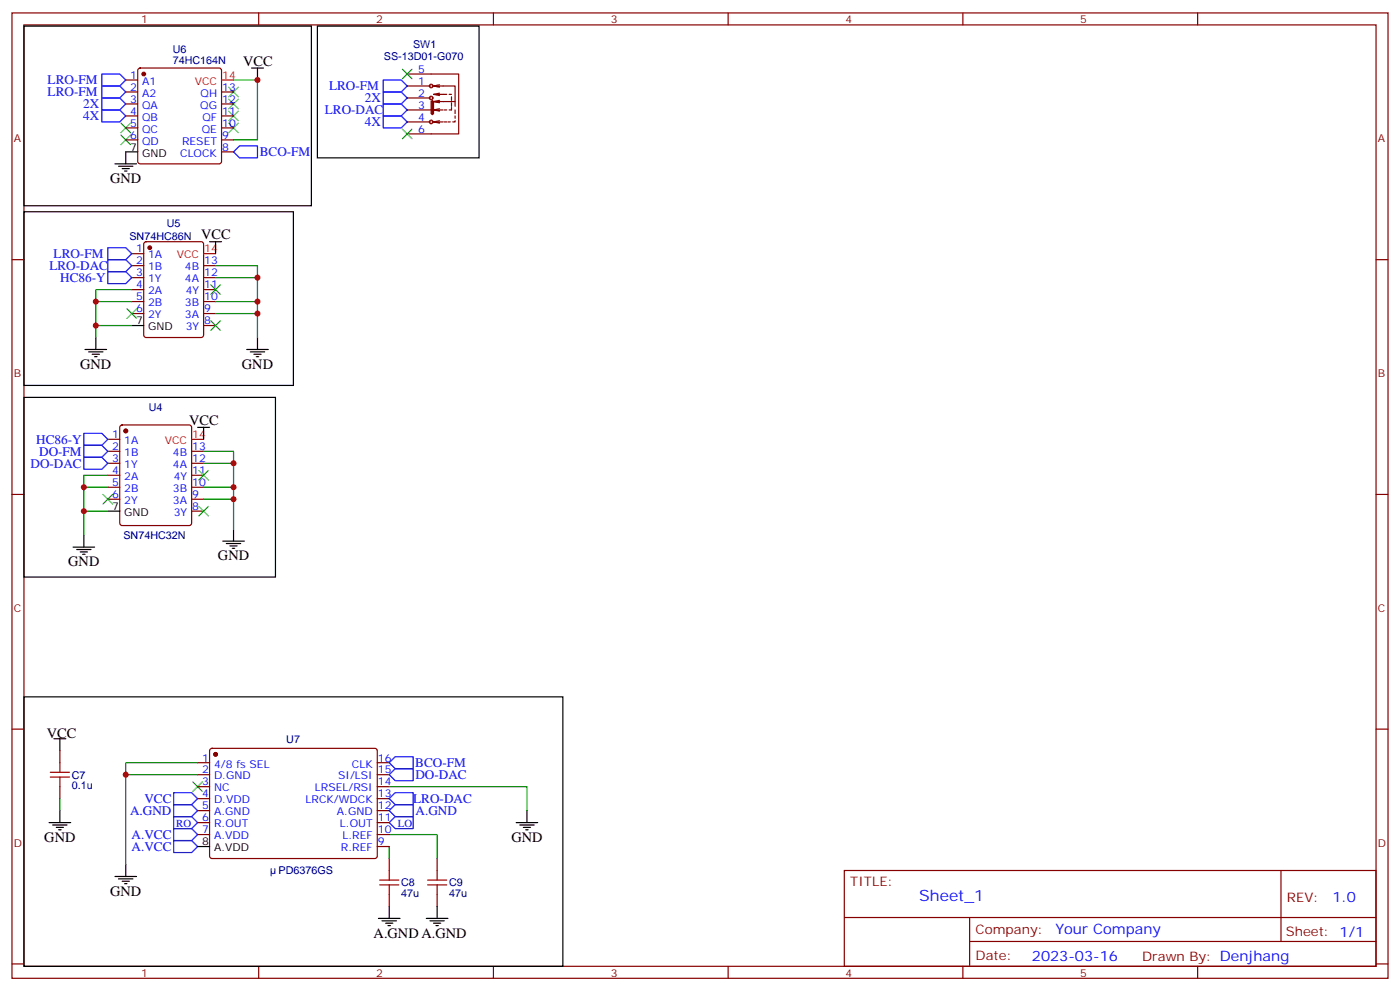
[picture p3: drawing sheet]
<svg xmlns="http://www.w3.org/2000/svg" width="412mm" height="292mm" viewBox="0 0 412 292" stroke-linecap="round" stroke-linejoin="round" font-family="sans-serif">
<g fill="none" stroke="#870000" stroke-width=".35">
<path d="M3.5 3.8h405.4v284.3h-405.4zM7.1 7.3h398.2v277.3h-398.2zM76.2 3.8v3.5M145.3 3.8v3.5M214.5 3.8v3.5M283.6 3.8v3.5M352.8 3.8v3.5M37 23.6h3.6M37 27.1h3.6M37 30.6h3.6M37 34.1h3.6M37 37.7h3.6"/>
<path d="M40.8 20.2l.5-.2h23.3l.5 .2 .2 .5v26.9l-.3 .5-.4 .2h-23.3l-.5-.3-.2-.4v-26.9zM65.3 27.1h3.5M65.3 30.6h3.5M65.3 34.1h3.5M65.3 37.7h3.5M119.9 21.8h15.2v17.6h-15.2M119.9 32.4h7.1M119.9 35.9h7.1M119.9 25.3h7.1M119.9 28.9h7.1M129.5 25.7l-1.8-.4h6.4v4.6h-6.4l1.8 .4M129.5 25l-1.8 .3"/>
<path d="M129.5 27.4l-1.8 .4M129.5 29.6l-1.8 .3M129.5 32l-1.8 .4M129.5 35.6l-1.8 .3M130.5 32.4h-2.8l1.8 .3M130.5 35.9h-2.8l1.8 .4M130.9 32.4h.7M130.9 35.9h.7M131.6 27.8h-3.9l1.8 .4M131.9 35.9h.7M132.3 27.8h.7M133 28.5v1.1"/>
<path d="M133 30.3v1M133 31.7v.7h-.7M134.1 35.6v.3h-.8M134.1 29.9v1.4M134.1 32.4v1M134.1 34.1v.8M37 41.2h3.6M65.3 41.2h3.5M65.3 44.7h3.5M3.5 76.5h3.6M38.8 74.7h3.5M38.8 78.2h3.5"/>
<path d="M42.6 71.4l.4-.2h16.3l.6 .4 .1 27.1-.5 .7h-16.5l-.6-.4-.1-27.1zM60 78.2h3.5M405.3 76.5h3.6M38.8 81.8h3.5M38.8 85.3h3.5M38.8 88.8h3.5M38.8 92.4h3.5M60 81.8h3.5M60 85.3h3.5M60 88.8h3.5M60 92.4h3.5M60 95.9h3.5"/>
<path d="M31.7 129.4h3.6M31.7 132.9h3.6M31.7 136.5h3.6M31.7 140h3.6M35.5 125.4l.5-.2h19.7l.5 .2 .2 .5v28.2l-.2 .5-.5 .2h-19.7l-.5-.2-.2-.5v-28.2zM56.4 132.9h3.6M56.4 136.5h3.6M56.4 140h3.6M3.5 145.6h3.6M31.7 143.5h3.6M31.7 147h3.6M56.4 143.5h3.6"/>
<path d="M56.4 147h3.6M56.4 150.6h3.6M405.3 145.6h3.6M3.5 214.8h3.6M405.3 214.8h3.6M17.6 221.1v3.5M17.6 231.7v3.5M58.2 224.6h3.5M58.2 228.2h3.5M58.2 231.7h3.5M58.2 235.2h3.5M58.2 238.8h3.5"/>
<path d="M62 220.6l.4-.2 48.3 .1 .4 .6v31.3l-.7 .5-48.2-.1-.5-.6v-31.1zM111.1 224.6h3.6M111.1 228.2h3.6M111.1 231.7h3.6M111.1 235.2h3.6M111.1 238.8h3.6M58.2 242.3h3.5M58.2 245.8h3.5M111.1 242.3h3.6M111.1 245.8h3.6M111.1 249.3h3.6M114.7 252.9v3.5"/>
<path d="M128.8 252.9v3.5M248.7 256.4h156.6v28.2h-156.6zM377.3 256.4v20.9M114.7 263.5v3.5M128.8 263.5v3.5M248.7 270.2h156.5M285.6 277.3h119.6M285.6 270.2v14.2M3.5 283.9h3.6M76.2 284.6v3.5M145.3 284.6v3.5M214.5 284.6v3.5"/>
<path d="M283.6 284.6v3.5M352.8 284.6v3.5M405.3 283.9h3.6"/>
<circle cx="127" cy="28.9" r=".53"/>
<circle cx="127" cy="35.9" r=".53"/>
<circle cx="127" cy="25.3" r=".53"/>
</g>
<g fill="none" stroke="#00f" stroke-width=".35">
<path d="M30 21.8h5.3l1.7 1.8-1.7 1.7h-5.3zM30 25.3h5.3l1.7 1.8-1.7 1.8h-5.3zM30 28.9h5.3l1.7 1.7-1.7 1.8h-5.3zM30 32.4h5.3l1.7 1.7-1.7 1.8h-5.3zM112.9 27.1h5.3l1.7 1.8-1.7 1.7h-5.3zM112.9 34.1h5.3l1.7 1.8-1.7 1.8h-5.3zM112.9 23.6h5.3l1.7 1.7-1.7 1.8h-5.3zM112.9 30.6h5.3l1.7 1.8-1.7 1.7h-5.3zM68.8 44.7l1.8-1.7h5.2v3.5h-5.2zM31.7 73h5.3l1.8 1.7-1.8 1.8h-5.3zM31.7 76.5h5.3l1.8 1.7-1.8 1.8h-5.3zM31.7 80h5.3l1.8 1.8-1.8 1.7h-5.3z"/>
<path d="M24.7 131.2h5.3l1.7 1.7-1.7 1.8h-5.3zM24.7 127.6h5.3l1.7 1.8-1.7 1.8h-5.3zM24.7 134.7h5.3l1.7 1.8-1.7 1.7h-5.3zM51.2 233.5h5.2l1.8 1.7-1.8 1.8h-5.2zM51.2 237h5.2l1.8 1.8-1.8 1.7h-5.2zM114.7 235.2l1.7-1.7h5.3v3.5h-5.3zM114.7 228.2l1.7-1.8h5.3v3.5h-5.3zM114.7 224.6l1.7-1.7h5.3v3.5h-5.3zM116.4 237h5.3v3.5h-5.3l-1.7-1.7zM51.2 244.1h5.2l1.8 1.7-1.8 1.8h-5.2zM51.2 247.6h5.2l1.8 1.7-1.8 1.8h-5.2zM51.2 240.5h5.2l1.8 1.8-1.8 1.8h-5.2z"/>
<path d="M114.7 242.3l1.7-1.8h5.3v3.6h-5.3z"/>
</g>
<g fill="none" stroke="#000" stroke-width=".35">
<path d="M7.1 7.7h84.6v52.9h-84.6zM93.5 7.7h47.6v38.8h-47.6zM74.1 20h3.5M75.8 20v3.6M33.9 48.3h6.3M34.9 49h4.3M36 49.7h2.1M36.7 50.4h.7M40.6 44.7h-3.6v3.6M7.1 62.4h79.3v51.1h-79.3zM61.7 71.2h3.6M63.5 71.2v3.5"/>
<path d="M28.2 99.4v3.5M38.8 95.9h3.5M75.8 99.4v3.5M7.1 117.1h74v52.9h-74zM25 102.9h6.4M26.1 103.6h4.2M27.2 104.4h2.1M27.9 105.1h.7M72.7 102.9h6.3M73.7 103.6h4.3M74.8 104.4h2.1M75.5 105.1h.7"/>
<path d="M58.2 125.9h3.5M60 125.9v3.5M24.7 157.6v3.5M31.7 150.6h3.6M65.6 159.4h6.4M68.8 155.9v3.5M21.5 161.1h6.4M22.6 161.9h4.2M23.6 162.6h2.2M24.3 163.3h.7M66.7 160.1h4.2M67.7 160.8h2.1"/>
<path d="M68.4 161.5h.7M7.1 205.2h158.7v79.4h-158.7zM15.9 217.6h3.5M17.6 217.6v3.5M17.6 238.8v3.5M155.2 238.8v3.5M14.5 242.3h6.3M15.5 243h4.3M16.6 243.7h2.1M17.3 244.4h.7M33.9 258.2h6.3M34.9 258.9h4.3"/>
<path d="M36 259.6h2.1M37 254.6v3.6M58.2 249.3h3.5M152 242.3h6.4M153.1 243h4.2M154.2 243.7h2.1M154.9 244.4h.7M36.7 260.3h.7M111.5 270.5h6.3M112.5 271.2h4.3M113.6 271.9h2.1M114.3 272.6h.7"/>
<path d="M114.7 267v3.5M125.6 270.5h6.3M126.6 271.2h4.3M127.7 271.9h2.1M128.4 272.6h.7M128.8 267v3.5"/>
</g>
<path d="M14.8 228.9h5.7M14.8 227.5h5.7M17.6 224.6v2.9M17.6 228.9v2.8M111.8 259.2h5.7M114.7 256.4v2.8M125.9 259.2h5.7M128.8 256.4v2.8M111.8 260.6h5.7M114.7 260.6v2.9M125.9 260.6h5.7M128.8 260.6v2.9" fill="none" stroke="#a10000" stroke-width=".35"/>
<g fill="none" stroke="#3c3" stroke-width=".35">
<path d="M35.6 36.3l2.9 2.8M35.6 39.8l2.9 2.8M38.5 36.3l-2.9 2.8M38.5 39.8l-2.9 2.8M67.4 36.3l2.8 2.8M67.4 29.2l2.8 2.8M67.4 32.7l2.8 2.9M67.4 25.7l2.8 2.8M70.2 36.3l-2.8 2.8M70.2 29.2l-2.8 2.8M70.2 32.7l-2.8 2.9M70.2 25.7l-2.8 2.8"/>
<path d="M118.5 20.4l2.9 2.8M118.5 38l2.9 2.9M121.4 20.4l-2.9 2.8M121.4 38l-2.9 2.9M37.4 90.9l2.8 2.9M40.2 90.9l-2.8 2.9M62.1 94.5l2.8 2.8M62.1 83.9l2.8 2.8M64.9 94.5l-2.8 2.8M64.9 83.9l-2.8 2.8M58.6 138.6l2.8 2.8M61.4 138.6l-2.8 2.8"/>
<path d="M30.3 145.6l2.9 2.8M33.2 145.6l-2.9 2.8M58.6 149.2l2.8 2.8M61.4 149.2l-2.8 2.8M56.8 230.3l2.8 2.8M59.6 230.3l-2.8 2.8"/>
</g>
<g fill="none" stroke="#008700" stroke-width=".35">
<path d="M68.8 23.6h7v17.6h-7M63.5 78.2h12.3v21.2M28.2 88.8h10.6M28.2 95.9h10.6M38.8 85.3h-10.6v14.1M63.5 92.4h12.3M63.5 88.8h12.3M63.5 81.8h12.3M31.7 140h-7v17.6M60 132.9h8.8v23M60 136.5h8.8M24.7 143.5h7"/>
<path d="M24.7 150.6h7M60 143.5h8.8M60 147h8.8M17.6 235.2v3.6M37 228.2h21.2M58.2 224.6h-21.2v30M114.7 231.7h40.5v7.1M114.7 245.8h14.1v7.1M114.7 249.3v3.6"/>
</g>
<g fill="#870000" stroke="#870000" stroke-width=".35">
<path d="M127 29.9l.4-.3 .3 .3v3.5l-.3 .4-.4-.4z"/>
<circle cx="63.5" cy="222.2" r=".53"/>
<circle cx="44.1" cy="73" r=".53"/>
<circle cx="37" cy="126.9" r=".53"/>
<circle cx="42.3" cy="21.8" r=".53"/>
</g>
<path d="M65.3 23.6h3.5M60 74.7h3.5M56.4 129.4h3.6" fill="none" stroke="#f00" stroke-width=".35"/>
<g fill="#c00">
<circle cx="37" cy="228.2" r=".88"/>
<circle cx="75.8" cy="23.6" r=".88"/>
<circle cx="75.8" cy="92.4" r=".88"/>
<circle cx="75.8" cy="88.8" r=".88"/>
<circle cx="75.8" cy="81.8" r=".88"/>
<circle cx="28.2" cy="88.8" r=".88"/>
<circle cx="28.2" cy="95.9" r=".88"/>
<circle cx="24.7" cy="143.5" r=".88"/>
<circle cx="24.7" cy="150.6" r=".88"/>
<circle cx="68.8" cy="136.5" r=".88"/>
<circle cx="68.8" cy="143.5" r=".88"/>
<circle cx="68.8" cy="147" r=".88"/>
</g>
<text font-size="4.6" fill="#00f" x="270.8" y="265.4">Sheet_1</text>
<g font-size="4.2">
<text x="71.6" y="19.3">VCC</text>
<text x="32.5" y="53.9">GND</text>
<text x="59.3" y="70.5">VCC</text>
<text x="23.6" y="108.6">GND</text>
<text x="71.3" y="108.6">GND</text>
<text x="55.7" y="125.2">VCC</text>
<text x="20.1" y="166.8">GND</text>
<text x="64.2" y="165">GND</text>
<text x="13.8" y="217.2">VCC</text>
<text x="13.1" y="247.9">GND</text>
<text x="150.6" y="247.9">GND</text>
<text x="32.5" y="263.8">GND</text>
<text x="110.1" y="276.2">A.GND A.GND</text>
</g>
<g font-size="4.2" fill="#00f">
<text x="392.5" y="265.7">1.0</text>
<text x="310.9" y="275.2">Your Company</text>
<text x="304" y="283">2023-03-16</text>
</g>
<g font-size="3.9" fill="#00f">
<text x="14" y="24.8">LRO-FM</text>
<text x="14" y="28.4">LRO-FM</text>
<text x="96.9" y="26.6">LRO-FM</text>
<text x="24.5" y="31.9">2X</text>
<text x="24.5" y="35.4">4X</text>
<text x="95.7" y="33.6">LRO-DAC</text>
<text x="107.4" y="30.1">2X</text>
<text x="107.4" y="37.2">4X</text>
<text x="76.5" y="46">BCO-FM</text>
<text x="15.8" y="76">LRO-FM</text>
<text x="14.6" y="79.5">LRO-DAC</text>
<text x="17.7" y="83">HC86-Y</text>
<text x="10.7" y="130.7">HC86-Y</text>
<text x="9" y="137.7">DO-DAC</text>
<text x="11.6" y="134.2">DO-FM</text>
<text x="122.3" y="226">BCO-FM</text>
<text x="122.4" y="229.4">DO-DAC</text>
<text x="42.5" y="236.5">VCC</text>
<text x="121.7" y="236.5">LRO-DAC</text>
<text x="38.3" y="240">A.GND</text>
<text x="122.4" y="240">A.GND</text>
<text x="38.8" y="247.1">A.VCC</text>
<text x="38.8" y="250.6">A.VCC</text>
</g>
<g font-size="3.9" fill="#800">
<text x="250.5" y="261">TITLE:</text>
<text x="379.1" y="265.7">REV:</text>
<text x="287.4" y="275.2">Company:</text>
<text x="378.7" y="275.8">Sheet: 1/1</text>
<text x="287.4" y="282.9">Date:</text>
<text x="336.4" y="282.9">Drawn By: Denjhang</text>
</g>
<g font-size="3.2" fill="#800">
<text x="41.6" y="6.8">1</text>
<text x="110.8" y="6.8">2</text>
<text x="179.9" y="6.8">3</text>
<text x="249.1" y="6.8">4</text>
<text x="318.2" y="6.8">5</text>
<text x="4.1" y="41.9">A</text>
<text x="405.9" y="41.9">A</text>
<text x="4.1" y="111.1">B</text>
<text x="405.9" y="111.1">B</text>
<text x="4.1" y="180.2">C</text>
<text x="405.9" y="180.2">C</text>
<text x="4.1" y="249.3">D</text>
<text x="405.9" y="249.3">D</text>
<text x="41.6" y="287.6">1</text>
<text x="110.8" y="287.6">2</text>
<text x="179.9" y="287.6">3</text>
<text x="249.1" y="287.6">4</text>
<text x="318.2" y="287.6">5</text>
</g>
<g font-size="3.2" fill="#000080">
<text x="50.9" y="15.7">U6</text>
<text x="113.1" y="17.7">SS-13D01-G070</text>
<text x="121.7" y="14.1">SW1</text>
<text x="50.9" y="18.9">74HC164N</text>
<text x="38.1" y="70.6">SN74HC86N</text>
<text x="49.1" y="67">U5</text>
<text x="43.8" y="121">U4</text>
<text x="36.4" y="158.8">SN74HC32N</text>
<text x="84.3" y="218.7">U7</text>
<text x="21.2" y="232.5">0.1u</text>
<text x="21.2" y="229.4">C7</text>
<text x="82.1" y="257.5">PD6376GS</text>
<text x="118.2" y="261.1">C8</text>
<text x="132.3" y="261.1">C9</text>
<text x="118.2" y="264.2">47u</text>
<text x="132.3" y="264.2">47u</text>
</g>
<g font-size="3.2" fill="#00f">
<text x="38.4" y="23.2">1</text>
<text x="123.2" y="21.4">5</text>
<text x="38.4" y="26.7">2</text>
<text x="41.9" y="25">A1</text>
<text x="41.9" y="28.5">A2</text>
<text x="59.1" y="28.5">QH</text>
<text x="65.4" y="26.7">13</text>
<text x="123.2" y="25">1</text>
<text x="123.2" y="28.5">2</text>
<text x="38.4" y="30.3">3</text>
<text x="38.4" y="33.8">4</text>
<text x="41.9" y="32">QA</text>
<text x="41.9" y="35.6">QB</text>
<text x="59" y="32">QG</text>
<text x="59.6" y="35.6">QF</text>
<text x="65.4" y="33.8">11</text>
<text x="65.4" y="30.3">12</text>
<text x="123.2" y="32">3</text>
<text x="123.2" y="35.6">4</text>
<text x="38.4" y="37.3">5</text>
<text x="38.4" y="40.9">6</text>
<text x="41.9" y="39.1">QC</text>
<text x="59.5" y="39.1">QE</text>
<text x="65.4" y="40.9">9</text>
<text x="65.4" y="37.3">10</text>
<text x="123.2" y="39.1">6</text>
<text x="41.9" y="42.6">QD</text>
<text x="53.1" y="46.1">CLOCK</text>
<text x="53.6" y="42.6">RESET</text>
<text x="65.4" y="44.4">8</text>
<text x="40.1" y="74.4">1</text>
<text x="40.1" y="77.9">2</text>
<text x="43.6" y="76.1">1A</text>
<text x="60.1" y="77.9">13</text>
<text x="40.1" y="81.4">3</text>
<text x="43.6" y="79.7">1B</text>
<text x="43.6" y="83.2">1Y</text>
<text x="54.5" y="79.7">4B</text>
<text x="54.5" y="83.2">4A</text>
<text x="60.1" y="81.4">12</text>
<text x="40.1" y="84.9">4</text>
<text x="40.1" y="88.5">5</text>
<text x="43.6" y="86.7">2A</text>
<text x="54.7" y="86.7">4Y</text>
<text x="60.1" y="88.5">10</text>
<text x="60.1" y="84.9">11</text>
<text x="40.1" y="92">6</text>
<text x="43.6" y="90.2">2B</text>
<text x="43.6" y="93.8">2Y</text>
<text x="54.5" y="90.2">3B</text>
<text x="54.5" y="93.8">3A</text>
<text x="60.1" y="95.5">8</text>
<text x="60.1" y="92">9</text>
<text x="54.7" y="97.3">3Y</text>
<text x="33.1" y="129">1</text>
<text x="36.6" y="130.8">1A</text>
<text x="33.1" y="132.6">2</text>
<text x="33.1" y="136.1">3</text>
<text x="36.6" y="134.3">1B</text>
<text x="36.6" y="137.9">1Y</text>
<text x="50.9" y="134.3">4B</text>
<text x="51" y="137.9">4A</text>
<text x="56.6" y="136.1">12</text>
<text x="56.6" y="132.6">13</text>
<text x="33.1" y="139.6">4</text>
<text x="33.1" y="143.2">5</text>
<text x="36.6" y="141.4">2A</text>
<text x="51.2" y="141.4">4Y</text>
<text x="56.6" y="143.2">10</text>
<text x="56.6" y="139.6">11</text>
<text x="33.1" y="146.7">6</text>
<text x="36.6" y="144.9">2B</text>
<text x="36.6" y="148.4">2Y</text>
<text x="50.9" y="144.9">3B</text>
<text x="51" y="148.4">3A</text>
<text x="56.6" y="146.7">9</text>
<text x="51.2" y="152">3Y</text>
<text x="56.6" y="150.2">8</text>
<text x="59.5" y="224.3">1</text>
<text x="59.5" y="227.8">2</text>
<text x="63" y="226.1">4/8 fs SEL</text>
<text x="103.6" y="226.1">CLK</text>
<text x="111.3" y="227.8">15</text>
<text x="111.3" y="224.3">16</text>
<text x="59.5" y="231.4">3</text>
<text x="63" y="229.6">D.GND</text>
<text x="63" y="233.1">NC</text>
<text x="92.8" y="233.1">LRSEL/RSI</text>
<text x="99.6" y="229.6">SI/LSI</text>
<text x="111.3" y="231.4">14</text>
<text x="59.5" y="234.9">4</text>
<text x="59.5" y="238.4">5</text>
<text x="63" y="236.6">D.VDD</text>
<text x="90" y="236.6">LRCK/WDCK</text>
<text x="111.3" y="238.4">12</text>
<text x="111.3" y="234.9">13</text>
<text x="51.9" y="243.6">RO</text>
<text x="59.5" y="241.9">6</text>
<text x="59.5" y="245.5">7</text>
<text x="63" y="240.2">A.GND</text>
<text x="63" y="243.7">R.OUT</text>
<text x="99.2" y="240.2">A.GND</text>
<text x="100.1" y="243.7">L.OUT</text>
<text x="111.3" y="245.5">10</text>
<text x="111.3" y="241.9">11</text>
<text x="117.2" y="243.6">LO</text>
<text x="63" y="247.2">A.VDD</text>
<text x="100.4" y="250.8">R.REF</text>
<text x="100.9" y="247.2">L.REF</text>
<text x="111.3" y="249">9</text>
</g>
<g font-size="3.2" fill="#f00">
<text x="65.4" y="23.2">14</text>
<text x="57.4" y="25">VCC</text>
<text x="52.1" y="76.1">VCC</text>
<text x="60.1" y="74.4">14</text>
<text x="48.5" y="130.8">VCC</text>
<text x="56.6" y="129">14</text>
</g>
<g font-size="3.2">
<text x="38.4" y="44.4">7</text>
<text x="41.9" y="46.1">GND</text>
<text x="40.1" y="95.5">7</text>
<text x="43.6" y="97.3">GND</text>
<text x="33.1" y="150.2">7</text>
<text x="36.6" y="152">GND</text>
<text x="59.5" y="249">8</text>
<text x="63" y="250.8">A.VDD</text>
</g>
</svg>
